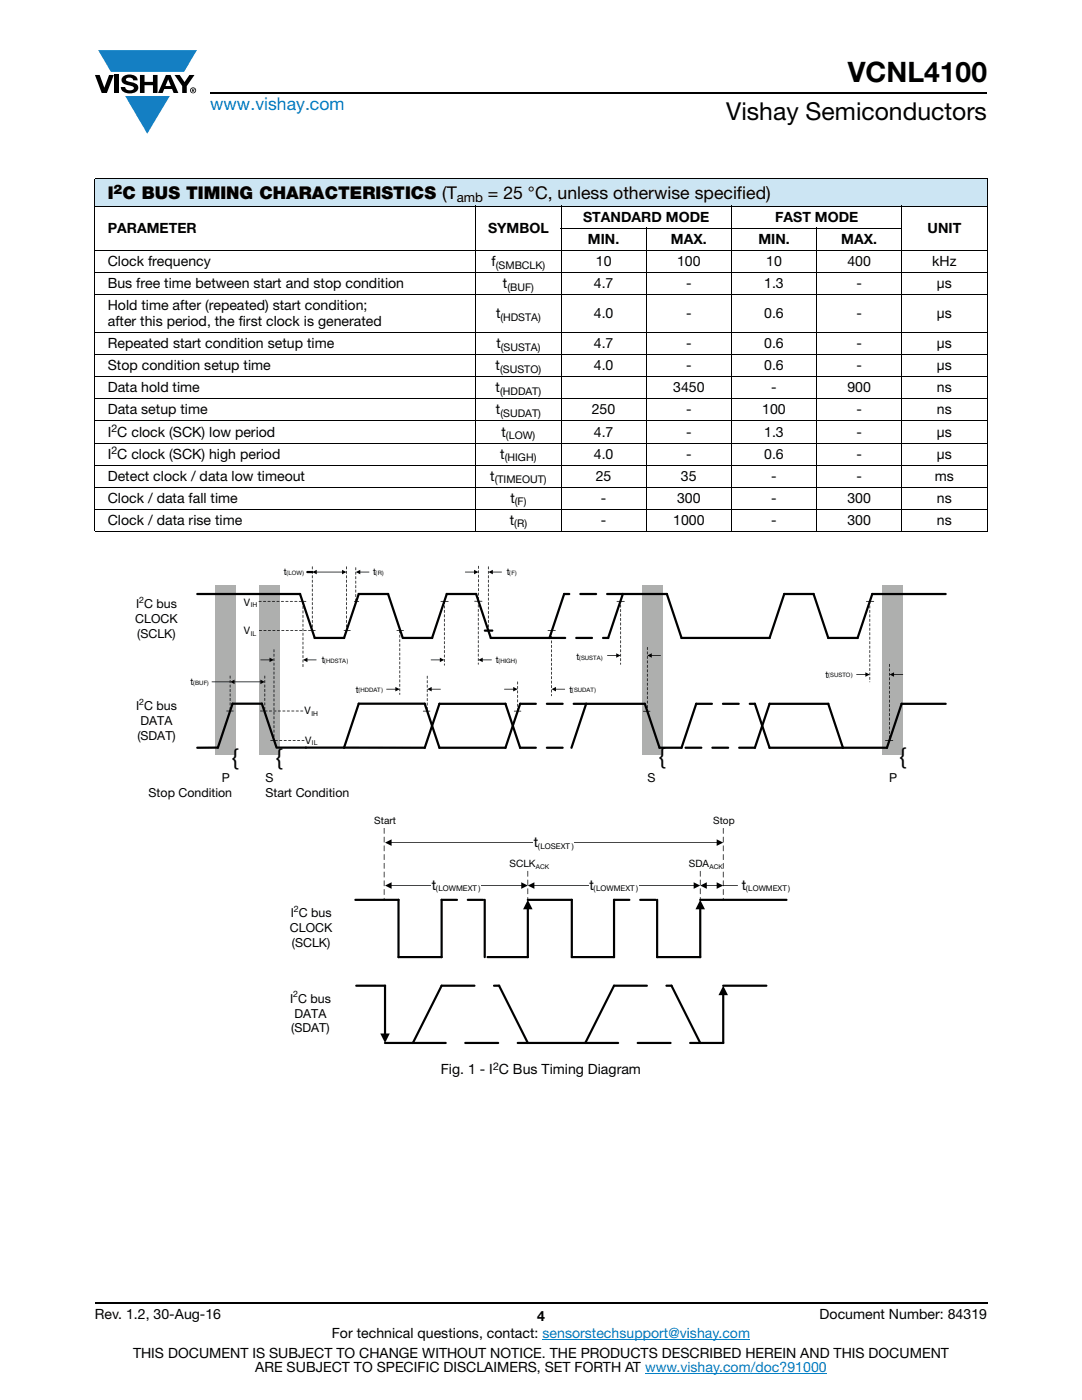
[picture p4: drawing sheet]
<svg xmlns="http://www.w3.org/2000/svg" width="216mm" height="279mm" viewBox="0 0 216 279" stroke-linecap="round" stroke-linejoin="round" font-family="sans-serif">
<g fill="#147fc3">
<path d="M19.6 10h19.7l-2.6 4.3h-1.1h-13.5z"/>
<path d="M25 19.2h8.9l-4.5 7.5z"/>
</g>
<g fill="#000">
<path d="M18.9 15h1l.9 2.5 1-2.5h.9l-1.4 3.6h-1zM22.9 15h.9v3.6h-.9zM24.6 15.3a2.1 2.1 0 0 1 2.8 .3l.1 .4h-.9a.79 .79 0 0 0-.7-.5 .79 .79 0 0 0-.8 .4l.3 .3 1 .2a1.08 1.08 0 0 1 1.2 1 1.08 1.08 0 0 1-1.1 1.2 1.73 1.73 0 0 1-2.4-1.2h.9a.96 .96 0 0 0 .8 .6 .96 .96 0 0 0 .9-.4 1.31 1.31 0 0 0-1.2-.6 1.03 1.03 0 0 1-1.1-.6 1.03 1.03 0 0 1 .2-1.1zM27.9 15h.9v1.3h1.7v-1.3h.9v3.6h-.9v-1.6h-1.7v1.6h-.9zM34.8 15h1.1l.9 1.4 1-1.4h1l-1.5 2.2v1.4h-.9v-1.4z"/>
<path d="M33.6 15.9l.5 1.3h-1.1zM33.1 15l-1.6 3.6h1l.3-.8h1.5l.3 .8h1l-1.6-3.6z"/>
<path d="M38.4 17.8h.2v.2h-.2zM38.3 17.7v.7h.1v-.3l.4 .3-.2-.3 .2-.2-.1-.2z"/>
<path d="M38.1 18a.46 .46 0 0 1 .9 0 .46 .46 0 0 1-.9 0zM37.9 18a.6 .6 0 0 0 1.2 0 .6 .6 0 0 0-1.2 0z"/>
</g>
<path d="M42 18.6h155M18.9 260h178.1" fill="none" stroke="#000" stroke-width=".36"/>
<path d="M108.2 267.3h41.5M128.7 274h36.3" fill="none" stroke="#007ec4" stroke-width=".2"/>
<path d="M18.9 35.6h178.1v5.5h-178.1z" fill="#cce5f3"/>
<g fill="none" stroke="#000" stroke-width=".2">
<path d="M18.9 35.6h178.1M18.9 35.7v70.3M197 35.7v70.3M18.9 41.1h178.1M18.9 50h178.1M18.9 54.4h178.1M18.9 58.8h178.1M95 41v65.2M111.9 45.6h68.1M112 41v65.2M128.9 45.5v60.7M145.9 41v65.2"/>
<path d="M163 45.5v60.7M180 41v65.2M18.9 66.4h178.1M18.9 70.8h178.1M18.9 75.2h178.1M18.9 79.6h178.1M18.9 84h178.1M18.9 88.4h178.1M18.9 92.8h178.1M18.9 97.2h178.1M18.9 101.6h178.1M18.9 106h178.1"/>
</g>
<path d="M27 112.9h161.9v95.5h-161.9z" fill="#fff"/>
<g fill="#aeafae">
<path d="M176.1 116.8h4.1v33.9h-4.1z"/>
<path d="M128.1 116.8h4.1v33.9h-4.1z"/>
<path d="M51.7 116.8h4.1v33.9h-4.1z"/>
<path d="M42.9 116.8h4.1v33.9h-4.1z"/>
</g>
<g fill="#000">
<path d="M39.2 118.4l20.7-.1 .2 .2-.2 .3h-20.5l-.2-.1zM59.7 118.4l.3-.1 .1 .2 2.9 8.7-.1 .3-.3-.1zM61.2 114l1.1-.1 .2 .3-.2 .2h-1l-.1-.1zM62.3 114.2l.9-.5v.9zM63 114.1l5.4 .1h-5.3zM68.2 113.7l.9 .5-.9 .4zM71 114.2l.9-.5v.9zM71.4 118.4l6-.1 .3 .2-.3 .3h-5.8l-.2-.1zM71.7 114.1l2 .1h-1.9zM77.2 118.4l.3-.1 .1 .2 2.9 8.6h5.7l.2 .1v.3h-6.2zM89 118.4l6-.1 .2 .2-.2 .3h-5.9l-.1-.1zM92.8 114.1l2 .1h-2z"/>
<path d="M94.6 113.7l.9 .5-.9 .4zM94.8 118.4l.3-.1 .1 .2 2.9 8.7-.1 .3-.3-.1zM97.4 114.2l.9-.5v.9zM98.2 114.1l2 .1h-2zM112.5 118.3l.3 .1v.2l-2.9 8.8-.3 .1-.2-.3zM124.1 118.4l9-.1 .2 .2-.2 .3h-8.8l-.2-.1zM132.9 118.4l.3-.1 .1 .2 2.9 8.7-.1 .3-.3-.1zM156.3 118.4l6-.1 .3 .2-.3 .3h-5.8l-.2-.1zM162.1 118.4l.3-.1 .2 .2 2.9 8.7-.2 .3-.2-.1zM173.9 118.4l14.8-.1 .2 .3-.2 .2h-14.7l-.1-.1zM42.3 136l3.7 .1-3.7 .1zM45.9 136.1l.9-.5v.9z"/>
<path d="M46.6 136l5.5 .1-5.4 .1zM52 135.6l.8 .5-.8 .4zM52 131.6l2 .1-2 .1zM53.8 131.3l.9 .4-.9 .4zM60.5 131.7l.8-.4v.8zM61.2 131.6l2 .1-2 .1zM62.6 127.2l6.1-.1 .2 .2-.2 .2h-5.9h-.2zM68.6 125.8l1.4 .1h-1.3zM71.5 118.3h.2l.1 .3-2.9 8.8-.3 .1-.2-.3zM70.7 120h1l-1 .1zM77.1 137.5h2l-2 .1zM78.9 137.1l.9 .4-.9 .5z"/>
<path d="M79.1 125.8l1.5 .1h-1.4zM85.2 137.5l.9-.4v.9zM86 137.5h2l-2 .1zM86 131.6l2 .1-2 .1zM89 118.3h.2l.2 .3-3 8.8-.3 .1-.1-.3zM87.8 131.3l.9 .4-.9 .4zM87.9 120h1.6l-1.5 .1zM94.7 119.9l1.5 .1-1.5 .1zM95.4 131.7l.9-.4v.8zM96.2 131.6l1.9 .1-1.9 .1zM96.6 125.7l1.6-.1 .2 .3-.2 .2h-1.4l-.2-.1zM97.8 127.2l11.8-.1 .3 .2-.3 .2h-11.7h-.1z"/>
<path d="M100.6 137.5h2l-1.9 .1zM102.4 137.1l.9 .4-.9 .5zM109.3 125.8l1.6 .1h-1.6zM110 137.5l.9-.4v.9zM110.8 137.5h2l-2 .1zM121.2 130.8h1.9l-1.9 .1zM124.2 118.3l.3 .1v.2l-2.9 8.8-.3 .1-.2-.3zM123 130.4l.8 .4-.8 .5zM123.1 120h1.5l-1.5 .1zM129.2 130.8l.9-.4v.9zM129.9 130.8h2l-2 .1zM135.8 127.2l17.8-.1 .2 .2-.2 .2h-17.6h-.2z"/>
<path d="M156.4 118.3h.2l.1 .3-2.9 8.8-.3 .1-.2-.3zM165.1 127.2l6-.1 .2 .2-.2 .2h-5.8h-.2zM170.9 134.6h2l-2 .1zM174 118.3l.3 .1v.2l-3 8.8-.2 .1-.2-.3zM172.7 134.2l.9 .4-.9 .5zM172.8 120h1.6l-1.5 .1zM177.5 134.6l.9-.4v.9zM178.2 134.6h2l-1.9 .1zM39.2 149.1l4.3-.1 .2 .2-.2 .2-4.1 .1-.2-.3zM46.3 140.2l.3 .1v.2l-2.9 8.8-.3 .1-.1-.3zM45.2 141.8l1.4 .1-1.4 .1zM46.2 140.3l6.1-.1 .2 .2-.2 .3h-5.9l-.2-.1z"/>
<path d="M52.1 140.3l.3-.1 .1 .2 2.8 8.6h5.7l.3 .2-.1 .2h-6.1zM60.9 149h7.8l.2 .2-.2 .2h-7.7l-.2-.2zM68.5 149h16.3l.2 .2-.2 .3-16.1-.1h-.2zM71.5 140.2l.3 .1v.2l-2.9 8.8-.3 .1-.2-.3zM71.4 140.3l13.4-.1 .2 .2-.2 .3h-13.2l-.2-.1zM84.4 141.9h1.5l-1.4 .1zM84.6 140.4l.3-.1 .1 .1 2.9 8.8-.1 .2-.3-.1zM87.6 140.3l.2-.1 .1 .3-2.9 8.8-.3 .1-.2-.2zM87.5 140.3l13.4-.1 .2 .3-.2 .2h-13.2l-.2-.1zM87.5 149.1l13.4-.1 .2 .2-.2 .3h-13.2l-.2-.3zM100.7 140.4l.3-.1 .1 .1 2.9 8.8-.1 .2-.3-.1zM103.7 140.3l.3 .1v.1l-2.9 8.8-.3 .1-.2-.2z"/>
<path d="M102.6 141.9h1.4l-1.4 .1zM116.9 140.3l.3 .1v.1l-3 8.8-.2 .1-.2-.2zM116.8 140.3l11.9-.1 .2 .3-.2 .2h-11.7l-.2-.1zM128.3 141.9h1.5l-1.4 .1zM128.5 140.4l.3-.1 .1 .1 2.9 8.8-.1 .2-.3-.1zM131.4 149.1l4.6-.1 .2 .2-.2 .2h-4.4l-.2-.2zM138.8 140.3l.3 .1v.1l-2.9 8.8-.3 .1-.1-.2zM153.5 140.3l.3 .1v.1l-3 8.8-.2 .1-.2-.2zM153.4 140.3l11.9-.1 .2 .3-.2 .2h-11.7l-.2-.1zM153.4 149.1l14.8-.1 .2 .2-.2 .3h-14.6l-.2-.1zM150.4 140.4l.3-.1 .1 .1 3 8.8-.2 .2-.3-.1zM165.1 140.4l.3-.1 .1 .1 2.9 8.8-.1 .2-.3-.1z"/>
<path d="M168 149.1l9-.1 .2 .2-.2 .3h-8.8l-.2-.3zM176.6 147.7l1.6 .1h-1.5zM179.8 140.3l.3 .1v.1l-2.9 8.8-.3 .1-.1-.2zM179.7 140.3l9-.1 .2 .3-.2 .2h-8.8l-.2-.1zM76.8 168.2l1.3-.7v1.3zM77.9 168.1l65.3 .1h-65.2zM96.6 179.4h.1l.2 .2v11.4l-.2 .2-.2-.2zM105.2 179.4h8.9l.2 .2-.2 .2h-8.8l-.2-.2zM113.9 179.4h.2l.2 .2v11.4l-.2 .2-.2-.2zM131 179.4h.3v.2v11.4l-.2 .2-.2-.2zM139.6 179.4h17.3l.2 .2-.2 .2h-17.2l-.2-.2zM143 167.5l1.3 .7-1.3 .6z"/>
<path d="M70.9 196.6l5.9-.1 .2 .2-.2 .2h-5.7l-.2-.2zM76.7 196.6l.1-.1 .2 .2v9.8l-.2 .2-.2-.2zM87.9 196.6l.3-.1 .1 .3-5.7 11.4-.3 .1-.1-.3zM88 179.4h.1l.2 .2v11.4l-.2 .2-.2-.2zM97.1 190.9l8.2-.1 .2 .2-.2 .2h-8h-.2zM99.5 196.5l.3 .1 5.7 11.4-.1 .3-.3-.1-5.7-11.4zM105.3 179.6l1 1.9h-1.9zM105.2 181.1h.3v.1v9.8l-.2 .2-.2-.2zM113.9 190.9l8.6-.1 .2 .2-.2 .2h-8.4h-.2zM122.4 179.4h.1l.2 .2v11.4l-.2 .2-.2-.2zM131 190.9l8.7-.1 .2 .2-.2 .2h-8.6h-.1zM133.9 196.5l.3 .1 5.7 11.4-.1 .3-.3-.1-5.7-11.4z"/>
<path d="M139.7 179.6l1 1.9h-1.9zM139.6 181.1l.1-.1 .2 .2v9.8l-.2 .2-.2-.2zM144.3 196.7l1 1.9h-1.9zM144.2 196.6l8.7-.1 .2 .2-.2 .2h-8.6h-.1zM75.9 206.3h1.9l-1 1.8zM76.7 208l5.7-.1 .2 .2-.2 .3h-5.6l-.1-.1zM105.2 208l11.6-.1 .2 .2-.2 .3h-11.5l-.2-.3zM122.3 196.6l.3-.1 .1 .3-5.7 11.4-.3 .1-.1-.3zM139.6 208l4.7-.1 .2 .2-.2 .3h-4.6l-.2-.3zM144.2 198.2h.1l.2 .2v9.7l-.2 .3-.2-.3z"/>
<path d="M60.5 120l.1 .1 .5-.1zM59.7 120v.1l.5-.1zM58.8 120v.1l.5-.1zM57.9 120v.1l.5-.1zM57 120v.1l.5-.1zM56.1 120v.1l.6-.1zM55.2 120v.1l.6-.1zM54.3 120l.1 .1 .5-.1zM53.4 120l.1 .1 .5-.1zM52.5 120l.1 .1 .5-.1zM51.6 120l.1 .1 .5-.1z"/>
<path d="M62.3 113.1v.5l.1-.5zM62.3 113.9v.6l.1-.5zM62.3 114.8v.6l.1-.5zM62.3 115.7v.6l.1-.5zM62.3 116.6v.6l.1-.5zM62.3 117.5v.6l.1-.5zM62.3 118.4v.6l.1-.5zM62.3 119.3v.6l.1-.6zM62.3 120.2v.6l.1-.6zM62.3 121.1v.5l.1-.5zM62.3 122v.5l.1-.5zM62.3 122.9v.5l.1-.5zM62.3 123.7v.6l.1-.5zM62.3 124.6v.6l.1-.5zM62.3 125.5v.4l.1-.3z"/>
<path d="M69.1 113.1v.5l.1-.5zM69.1 113.9v.6l.1-.5zM69.1 114.8v.6l.1-.5zM69.1 115.7v.6l.1-.5zM69.1 116.6v.6l.1-.5zM69.1 117.5v.6l.1-.5zM69.1 118.4v.6l.1-.5zM69.1 119.3v.6l.1-.6zM69.1 120.2v.6l.1-.6zM69.1 121.1v.5l.1-.5zM69.1 122v.5l.1-.5zM69.1 122.9v.5l.1-.5zM69.1 123.7v.6l.1-.5zM69.1 124.6v.6l.1-.5zM69.1 125.5v.4l.1-.3z"/>
<path d="M70.9 113.2l.1 .6 .1-.5zM70.9 114.1l.1 .6 .1-.5zM70.9 115l.1 .6 .1-.5zM70.9 115.9l.1 .6 .1-.5zM70.9 116.8l.1 .6 .1-.5zM70.9 117.7l.1 .6 .1-.6zM70.9 118.6l.1 .6 .1-.6zM70.9 119.5l.1 .5 .1-.5z"/>
<path d="M95.4 119.8v.5l.1-.5zM95.4 120.7v.5l.1-.5zM95.4 121.6v.5l.1-.5zM95.4 122.4v.6l.1-.5zM95.4 123.3v.6l.1-.5zM95.4 124.2v.6l.1-.5zM95.4 125.1v.6l.1-.5zM95.4 126v.6l.1-.5zM95.4 126.9v.6l.1-.5zM95.4 127.8v.6l.1-.6zM95.4 128.7v.6l.1-.6zM95.4 129.6v.5l.1-.5zM95.4 130.5v.5l.1-.5zM95.4 131.4v.5l.1-.5zM95.4 132.3v.3l.1-.3z"/>
<path d="M95.4 112.9l.1 .6 .1-.5zM95.4 113.8l.1 .6 .1-.5zM95.4 114.7l.1 .6 .1-.5zM95.4 115.6l.1 .6 .1-.5zM95.4 116.5l.1 .6 .1-.5zM95.4 117.4l.1 .6 .1-.5zM95.4 118.3l.1 .6 .1-.6zM95.4 119.2l.1 .6 .1-.6z"/>
<path d="M97.4 113.1v.5l.1-.5zM97.4 113.9v.6l.1-.5zM97.4 114.8v.6l.1-.5zM97.4 115.7v.6l.1-.5zM97.4 116.6v.6l.1-.5zM97.4 117.5v.6l.1-.5zM97.4 118.4v.6l.1-.5zM97.4 119.3v.6l.1-.6zM97.4 120.2v.6l.1-.6zM97.4 121.1v.5l.1-.5zM97.4 122v.5l.1-.5zM97.4 122.9v.5l.1-.5zM97.4 123.7v.6l.1-.5zM97.4 124.6v.6l.1-.5zM97.4 125.5v.4l.1-.3z"/>
<path d="M123.8 119.8l.1 .6v-.6zM123.8 120.7l.1 .6v-.6zM123.8 121.6l.1 .5v-.5zM123.8 122.5l.1 .5v-.5zM123.8 123.4l.1 .5v-.5zM123.8 124.2l.1 .6v-.5zM123.8 125.1l.1 .6v-.5zM123.8 126l.1 .6v-.5zM123.8 126.9l.1 .6v-.5zM123.8 127.8l.1 .6v-.5zM123.8 128.7l.1 .6v-.5zM123.8 129.6l.1 .6v-.6zM123.8 130.5l.1 .6v-.6zM123.8 131.4l.1 .6v-.6zM123.8 132.3l.1 .4v-.4z"/>
<path d="M121 118.4v.3l.2 .1h3.1l.2-.3-.2-.2zM115.7 118.4v.3l.1 .1h3.1l.3-.3-.3-.2zM112.4 118.4v.3l.2 .1h1l.2-.3-.2-.2z"/>
<path d="M45.9 134.9v.5l.1-.5zM45.9 135.7v.6l.1-.5zM45.9 136.6v.6l.1-.5zM45.9 137.5v.6l.1-.5zM45.9 138.4v.6l.1-.5zM45.9 139.3v.6l.1-.5zM45.9 140.2v.6l.1-.5zM45.9 141.1v.6l.1-.6z"/>
<path d="M52.8 134.9v.5l.1-.5zM52.8 135.7v.6l.1-.5zM52.8 136.6v.6l.1-.5zM52.8 137.5v.6l.1-.5zM52.8 138.4v.6l.1-.5zM52.8 139.3v.6l.1-.5zM52.8 140.2v.6l.1-.5zM52.8 141.1v.6l.1-.6z"/>
<path d="M54.6 129.6l.1 .6v-.6zM54.6 130.5l.1 .6v-.6zM54.6 131.4l.1 .6v-.6zM54.6 132.3l.1 .5v-.5zM54.6 133.2l.1 .5v-.5zM54.6 134.1l.1 .5v-.5zM54.6 134.9l.1 .6v-.5zM54.6 135.8l.1 .6v-.5zM54.6 136.7l.1 .6v-.5zM54.6 137.6l.1 .6v-.5zM54.6 138.5l.1 .6v-.5zM54.6 139.4l.1 .6v-.5zM54.6 140.3l.1 .6v-.6zM54.6 141.2l.1 .6v-.6zM54.6 142.1l.1 .5v-.5zM54.6 143l.1 .5v-.5zM54.6 143.9l.1 .5v-.5zM54.6 144.8l.1 .5v-.5zM54.6 145.6l.1 .6v-.5zM54.6 146.5l.1 .6v-.5zM54.6 147.4l.1 .3v-.2z"/>
<path d="M60.4 120.1l.1 .5v-.5zM60.4 121l.1 .5v-.5zM60.4 121.8l.1 .6v-.5zM60.4 122.7l.1 .6v-.5zM60.4 123.6l.1 .6v-.5zM60.4 124.5l.1 .6v-.5zM60.4 125.4l.1 .6v-.5zM60.4 126.3l.1 .6v-.5zM60.4 127.2l.1 .6v-.6zM60.4 128.1l.1 .6v-.6zM60.4 129l.1 .6v-.6zM60.4 129.9l.1 .5v-.5zM60.4 130.8l.1 .5v-.5zM60.4 131.7l.1 .5v-.5zM60.4 132.5l.1 .6v-.5z"/>
<path d="M62.4 125.8l.1 .1h.5zM61.5 125.8l.1 .1h.5zM60.6 125.8l.1 .1h.5zM59.7 125.8l.1 .1h.5zM58.8 125.8l.1 .1h.5zM57.9 125.8l.1 .1h.5zM57 125.8l.1 .1h.5zM56.2 125.8v.1h.5zM55.3 125.8v.1h.5zM54.4 125.8v.1h.5zM53.5 125.8v.1h.6zM52.6 125.8v.1h.6zM51.7 125.8l.1 .1h.5z"/>
<path d="M79.7 125.8l.1 .6 .1-.5zM79.7 126.7l.1 .6 .1-.6zM79.7 127.6l.1 .6 .1-.6zM79.7 128.5l.1 .5 .1-.5zM79.7 129.4l.1 .5 .1-.5zM79.7 130.3l.1 .5 .1-.5zM79.7 131.1l.1 .6 .1-.5zM79.7 132l.1 .6 .1-.5zM79.7 132.9l.1 .6 .1-.5zM79.7 133.8l.1 .6 .1-.5zM79.7 134.7l.1 .6 .1-.5zM79.7 135.6l.1 .6 .1-.5zM79.7 136.5l.1 .6 .1-.5zM79.7 137.4l.1 .6 .1-.6zM79.7 138.3l.1 .4 .1-.4z"/>
<path d="M85.2 134.9v.6l.1-.6zM85.2 135.8v.5l.1-.5zM85.2 136.7v.5l.1-.5zM85.2 137.6v.5l.1-.5zM85.2 138.4v.6l.1-.5zM85.2 139.3v.6l.1-.5zM85.2 140.2v.6l.1-.5zM85.2 141.1v.6l.1-.5z"/>
<path d="M88.6 120l.1 .5v-.5zM88.6 120.8l.1 .6v-.5zM88.6 121.7l.1 .6v-.5zM88.6 122.6l.1 .6v-.5zM88.6 123.5l.1 .6v-.5zM88.6 124.4l.1 .6v-.5zM88.6 125.3l.1 .6v-.5zM88.6 126.2l.1 .6v-.6zM88.6 127.1l.1 .6v-.6zM88.6 128l.1 .6v-.6zM88.6 128.9l.1 .5v-.5zM88.6 129.8l.1 .5v-.5zM88.6 130.7l.1 .5v-.5zM88.6 131.5l.1 .6v-.5zM88.6 132.4l.1 .4v-.3z"/>
<path d="M103.2 136l.1 .6 .1-.5zM103.2 136.9l.1 .6 .1-.5zM103.2 137.8l.1 .6 .1-.5zM103.2 138.7l.1 .6 .1-.5zM103.2 139.6l.1 .6 .1-.6zM103.2 140.5l.1 .6 .1-.6zM103.2 141.4l.1 .5 .1-.5z"/>
<path d="M109.5 127.2v.3h.1h3.2l.2-.2-.2-.2zM114.8 127.2v.3h.2h3.1l.2-.2-.2-.2zM120.2 127.2v.3h.1h1.1l.2-.2-.2-.2z"/>
<path d="M110 126.1v.5l.1-.5zM110 126.9v.6l.1-.5zM110 127.8v.6l.1-.5zM110 128.7v.6l.1-.5zM110 129.6v.6l.1-.5zM110 130.5v.6l.1-.5zM110 131.4v.6l.1-.5zM110 132.3v.6l.1-.6zM110 133.2v.6l.1-.6zM110 134.1v.5l.1-.5zM110 135v.5l.1-.5zM110 135.9v.5l.1-.5zM110 136.8v.5l.1-.5zM110 137.6v.6l.1-.5zM110 138.5v.4l.1-.3z"/>
<path d="M129.1 129.1l.1 .6v-.5zM129.1 130l.1 .6v-.5zM129.1 130.9l.1 .6v-.5zM129.1 131.8l.1 .6v-.5zM129.1 132.7l.1 .6v-.5zM129.1 133.6l.1 .6v-.5zM129.1 134.5l.1 .6v-.6zM129.1 135.4l.1 .6v-.6zM129.1 136.3l.1 .5v-.5zM129.1 137.2l.1 .5v-.5zM129.1 138.1l.1 .5v-.5zM129.1 138.9l.1 .6v-.5zM129.1 139.8l.1 .6v-.5zM129.1 140.7l.1 .6v-.5zM129.1 141.6l.1 .4v-.3z"/>
<path d="M173.5 120l.1 .5v-.5zM173.5 120.9l.1 .5v-.5zM173.5 121.7l.1 .6v-.5zM173.5 122.6l.1 .6v-.5zM173.5 123.5l.1 .6v-.5zM173.5 124.4l.1 .6v-.5zM173.5 125.3l.1 .6v-.5zM173.5 126.2l.1 .6v-.5zM173.5 127.1l.1 .6v-.6zM173.5 128l.1 .6v-.6zM173.5 128.9l.1 .5v-.5zM173.5 129.8l.1 .5v-.5zM173.5 130.7l.1 .5v-.5zM173.5 131.5l.1 .6v-.5zM173.5 132.4l.1 .6v-.5zM173.5 133.3l.1 .6v-.5zM173.5 134.2l.1 .6v-.5zM173.5 135.1l.1 .6v-.5zM173.5 136.1a.08 .08 0 0 0 .1 0 .08 .08 0 0 0-.1 0z"/>
<path d="M177.5 132.5v.6l.1-.5zM177.5 133.4v.6l.1-.5zM177.5 134.3v.6l.1-.5zM177.5 135.2v.6l.1-.6zM177.5 136.1v.6l.1-.6zM177.5 137v.6l.1-.6zM177.5 137.9v.5l.1-.5zM177.5 138.8v.5l.1-.5zM177.5 139.7v.5l.1-.5zM177.5 140.5v.6l.1-.5zM177.5 141.4v.6l.1-.5zM177.5 142.3v.6l.1-.5zM177.5 143.2v.6l.1-.5zM177.5 144.1v.6l.1-.5zM177.5 145v.6l.1-.5zM177.5 145.9v.6l.1-.6zM177.5 146.8v.6l.1-.6zM177.4 147.8a.1 .1 0 0 0 .2 0 .1 .1 0 0 0-.2 0z"/>
<path d="M51.9 141.8l.1 .2 .5-.1zM52.8 141.8l.1 .2 .5-.1zM53.7 141.8v.2l.6-.1zM54.6 141.8v.2l.6-.1zM55.5 141.8v.2l.6-.1zM56.4 141.8v.2l.5-.1zM57.3 141.8v.2l.5-.1zM58.2 141.8v.2l.5-.1zM59 141.8l.1 .2 .5-.1zM59.9 141.8l.1 .2 .5-.1z"/>
<path d="M54 147.7v.1h.5zM54.9 147.7v.1h.5zM55.7 147.7l.1 .1h.5zM56.6 147.7l.1 .1h.5zM57.5 147.7l.1 .1h.5zM58.4 147.7l.1 .1h.5zM59.3 147.7l.1 .1h.5zM60.2 147.7l.1 .1h.5z"/>
<path d="M103.6 149.1v.1l.2 .3h3.1l.2-.3-.2-.2zM109 149.1v.3l.1 .1h3.2l.2-.3-.2-.2z"/>
<path d="M103.6 140.3v.3l.2 .1h3.1l.2-.2-.2-.3zM109 140.3v.3l.1 .1h3.2l.2-.2-.2-.3zM114.3 140.3v.3l.2 .1h2.5l.2-.2-.2-.3z"/>
<path d="M138.8 140.3v.3l.1 .1h3.1l.3-.2-.3-.3zM144.1 140.3v.3l.2 .1h3.1l.2-.2-.2-.3zM149.5 140.3v.3l.1 .1h1l.3-.2-.3-.3z"/>
<path d="M147.4 149.1v.3h.1h3.1l.3-.2-.3-.2zM142 149.1v.3h.2h3.1l.2-.2-.2-.2zM136.7 149.1v.3h.1h3.1l.3-.2-.3-.2z"/>
<path d="M76.6 165.3l.1 1.1v-1.1zM76.6 167l.1 1.1v-1zM76.6 168.7l.1 1.2v-1.1zM76.6 170.5l.1 1.1v-1.1zM76.6 172.2l.1 1.2v-1.1zM76.6 174l.1 1.1v-1.1zM76.6 175.7l.1 1.2v-1.1zM76.6 177.5l.1 1.1v-1.1zM76.6 179.2l.1 .5v-.4z"/>
<path d="M88 179.4l-.1 .2 .2 .2h3.1l.2-.2-.2-.2zM93.2 179.4l-.1 .2 .3 .2h3l.2-.2-.2-.2z"/>
<path d="M122.4 179.4v.3l.1 .1h3.1l.2-.2-.2-.2zM127.6 179.4l-.1 .2 .3 .2h3l.2-.2-.2-.2z"/>
<path d="M144.3 165.3v1.1l.1-1.1zM144.3 167v1.1l.1-1zM144.3 168.7v1.2l.1-1.1zM144.3 170.5v1.1l.1-1.1zM144.3 172.2v1.2l.1-1.1zM144.3 174v1.1l.1-1.1zM144.3 175.7v1.2l.1-1.1zM144.3 177.5v1.1l.1-1.1zM144.3 179.2v.5l.1-.4z"/>
<path d="M88 196.6l-.1 .1 .2 .2h6.6l.2-.2-.2-.2zM98.4 196.6v.1l.2 .2h1l.2-.2-.2-.2z"/>
<path d="M122.4 196.6v.3h.1h6.6l.2-.2-.2-.2zM132.8 196.6v.3h.2h1l.2-.2-.2-.2z"/>
<path d="M82.2 208v.3l.2 .1h6.5l.2-.3-.2-.2zM92.7 208l-.1 .1 .3 .3h6.5l.2-.3-.2-.2zM103.2 208l-.1 .1 .2 .3h2l.2-.3-.2-.2z"/>
<path d="M116.6 208v.1l.2 .3h6.5l.2-.3-.2-.2zM127.1 208l-.1 .1 .3 .3h6.5l.2-.3-.2-.2zM137.6 208l-.1 .1 .2 .3h2l.2-.3-.2-.2z"/>
</g>
<path d="M106.5 166.5h8v3.4h-8z" fill="#fff"/>
<g fill="#000">
<path d="M105.3 176.7l1.3-.6v1.3zM106.4 176.7h32.3l-32.2 .1zM138.4 176.1l1.3 .6-1.3 .7zM139.7 176.7l1.3-.6v1.3zM140.8 176.7h2.4l-2.3 .1zM143 176.1l1.3 .6-1.3 .7z"/>
<path d="M105.3 173.8v1.2l.1-1.1zM105.3 175.6v1.1l.1-1.1zM105.3 177.3v1.2l.1-1.1zM105.3 179.1v.6l.1-.6z"/>
<path d="M139.7 173.8v1.2l.1-1.1zM139.7 175.6v1.1l.1-1.1zM139.7 177.3v1.2l.1-1.1zM139.7 179.1v.6l.1-.6z"/>
</g>
<path d="M117.5 175h9.9v3.5h-9.9z" fill="#fff"/>
<path d="M76.8 176.7l1.3-.6v1.3zM77.9 176.7h26.3l-26.2 .1zM104 176.1l1.3 .6-1.3 .7z" fill="#000"/>
<path d="M86.1 175h9.8v3.5h-9.8z" fill="#fff"/>
<path d="M70.8 179.4h8.7l.2 .2-.2 .2h-8.6l-.1-.1zM79.4 179.4h.3v.2v11.4l-.2 .2-.2-.2zM144.3 176.7h3l-3 .1zM79.4 190.9l8.7-.1 .2 .2-.2 .2h-8.6l-.2-.2z" fill="#000"/>
<text font-size="5.6" x="169.1" y="16.4">VCNL4100</text>
<text font-size="4.9" x="144.9" y="24">Vishay Semiconductors</text>
<g font-size="4.5">
<text x="46.2" y="152.7">{</text>
<text x="55" y="152.7">{</text>
<text x="131.4" y="152.6">{</text>
<text x="179.4" y="152.6">{</text>
</g>
<text font-size="3.5" fill="#007ec4" x="42" y="21.9">www.vishay.com</text>
<g font-size="3.5">
<text x="21.5" y="39.8">I C BUS TIMING CHARACTERISTICS (T</text>
<text x="97.3" y="39.8">= 25 °C, unless otherwise specified)</text>
</g>
<g font-size="2.8">
<text x="21.5" y="46.5">PARAMETER</text>
<text x="97.4" y="46.5">SYMBOL</text>
<text x="116.4" y="44.3">STANDARD MODE</text>
<text x="154.7" y="44.3">FAST MODE</text>
<text x="185.1" y="46.5">UNIT</text>
<text x="21.5" y="53.1">Clock frequency</text>
<text x="98.1" y="53.1">f</text>
<text x="117.3" y="48.7">MIN.</text>
<text x="118.9" y="53.1">10</text>
<text x="133.9" y="48.7">MAX.</text>
<text x="135.1" y="53.1">100</text>
<text x="151.3" y="48.7">MIN.</text>
<text x="152.9" y="53.1">10</text>
<text x="167.9" y="48.7">MAX.</text>
<text x="169.1" y="53.1">400</text>
<text x="186" y="53.1">kHz</text>
<text x="21.5" y="57.5">Bus free time between start and stop condition</text>
<text x="100.4" y="57.5">t</text>
<text x="118.5" y="57.5">4.7</text>
<text x="136.9" y="57.5">-</text>
<text x="152.5" y="57.5">1.3</text>
<text x="170.9" y="57.5">-</text>
<text x="187" y="57.5">μs</text>
<text x="21.5" y="61.9">Hold time after (repeated) start condition;</text>
<text x="21.5" y="65.1">after this period, the first clock is generated</text>
<text x="99" y="63.5">t</text>
<text x="118.5" y="63.5">4.0</text>
<text x="136.9" y="63.5">-</text>
<text x="152.5" y="63.5">0.6</text>
<text x="170.9" y="63.5">-</text>
<text x="187" y="63.5">μs</text>
<text x="21.5" y="69.5">Repeated start condition setup time</text>
<text x="99" y="69.5">t</text>
<text x="118.5" y="69.5">4.7</text>
<text x="136.9" y="69.5">-</text>
<text x="152.5" y="69.5">0.6</text>
<text x="170.9" y="69.5">-</text>
<text x="187" y="69.5">μs</text>
<text x="21.5" y="73.9">Stop condition setup time</text>
<text x="98.9" y="73.9">t</text>
<text x="118.5" y="73.9">4.0</text>
<text x="136.9" y="73.9">-</text>
<text x="152.5" y="73.9">0.6</text>
<text x="170.9" y="73.9">-</text>
<text x="187" y="73.9">μs</text>
<text x="21.5" y="78.3">Data hold time</text>
<text x="21.5" y="82.7">Data setup time</text>
<text x="98.9" y="78.3">t</text>
<text x="99" y="82.7">t</text>
<text x="118.1" y="82.7">250</text>
<text x="134.3" y="78.3">3450</text>
<text x="136.9" y="82.7">-</text>
<text x="152.1" y="82.7">100</text>
<text x="153.9" y="78.3">-</text>
<text x="169.1" y="78.3">900</text>
<text x="170.9" y="82.7">-</text>
<text x="187" y="78.3">ns</text>
<text x="187" y="82.7">ns</text>
<text x="21.5" y="87.1">I C clock (SCK) low period</text>
<text x="100.1" y="87.1">t</text>
<text x="118.5" y="87.1">4.7</text>
<text x="136.9" y="87.1">-</text>
<text x="152.5" y="87.1">1.3</text>
<text x="170.9" y="87.1">-</text>
<text x="187" y="87.1">μs</text>
<text x="21.5" y="91.5">I C clock (SCK) high period</text>
<text x="21.5" y="95.9">Detect clock / data low timeout</text>
<text x="97.8" y="95.9">t</text>
<text x="99.8" y="91.5">t</text>
<text x="118.5" y="91.5">4.0</text>
<text x="118.9" y="95.9">25</text>
<text x="135.9" y="95.9">35</text>
<text x="136.9" y="91.5">-</text>
<text x="152.5" y="91.5">0.6</text>
<text x="153.9" y="95.9">-</text>
<text x="170.9" y="95.9">-</text>
<text x="170.9" y="91.5">-</text>
<text x="186.5" y="95.9">ms</text>
<text x="187" y="91.5">μs</text>
<text x="21.5" y="100.4">Clock / data fall time</text>
<text x="101.8" y="100.4">t</text>
<text x="119.9" y="100.4">-</text>
<text x="135.1" y="100.4">300</text>
<text x="153.9" y="100.4">-</text>
<text x="169.1" y="100.4">300</text>
<text x="187" y="100.4">ns</text>
<text x="21.5" y="104.8">Clock / data rise time</text>
<text x="101.7" y="104.8">t</text>
<text x="119.9" y="104.8">-</text>
<text x="134.3" y="104.8">1000</text>
<text x="153.9" y="104.8">-</text>
<text x="169.1" y="104.8">300</text>
<text x="187" y="104.8">ns</text>
<text x="106.5" y="169">t</text>
<text x="86.2" y="177.6">t</text>
<text x="117.6" y="177.6">t</text>
<text x="148" y="177.6">t</text>
<text x="88" y="214.3">Fig. 1 - I C Bus Timing Diagram</text>
<text x="18.9" y="263.3">Rev. 1.2, 30-Aug-16</text>
<text x="107.2" y="263.6">4</text>
<text x="163.6" y="263.3">Document Number: 84319</text>
<text x="66.2" y="267.1">For technical questions, contact: sensorstechsupport@vishay.com</text>
<text x="26.5" y="271">THIS DOCUMENT IS SUBJECT TO CHANGE WITHOUT NOTICE. THE PRODUCTS DESCRIBED HEREIN AND THIS DOCUMENT</text>
<text x="50.9" y="273.8">ARE SUBJECT TO SPECIFIC DISCLAIMERS, SET FORTH AT www.vishay.com/doc?91000</text>
</g>
<g font-size="2.6">
<text x="22.7" y="38.7">2</text>
<text x="91.1" y="40.4">amb</text>
</g>
<g font-size="2.5">
<text x="27" y="124.3">CLOCK</text>
<text x="27.1" y="121.3">I C bus</text>
<text x="27.4" y="127.2">(SCLK)</text>
<text x="27.1" y="141.8">I C bus</text>
<text x="27.4" y="147.7">(SDAT)</text>
<text x="28" y="144.7">DATA</text>
<text x="29.7" y="159">Stop Condition</text>
<text x="44.3" y="156.1">P</text>
<text x="53" y="156.1">S</text>
<text x="53" y="159">Start Condition</text>
<text x="129.2" y="156.1">S</text>
<text x="177.4" y="156.1">P</text>
<text x="57.9" y="185.9">CLOCK</text>
<text x="58" y="183">I C bus</text>
<text x="58.2" y="188.9">(SCLK)</text>
<text x="57.9" y="200.1">I C bus</text>
<text x="58.8" y="203.1">DATA</text>
<text x="58.1" y="206">(SDAT)</text>
</g>
<g font-size="2.1">
<text x="98.9" y="53.6">(SMBCLK)</text>
<text x="101.2" y="58">(BUF)</text>
<text x="99.9" y="64">(HDSTA)</text>
<text x="99.9" y="70">(SUSTA)</text>
<text x="99.8" y="74.4">(SUSTO)</text>
<text x="99.8" y="78.8">(HDDAT)</text>
<text x="99.9" y="83.2">(SUDAT)</text>
<text x="22.2" y="86.3">2</text>
<text x="101" y="87.6">(LOW)</text>
<text x="22.2" y="90.7">2</text>
<text x="100.7" y="92">(HIGH)</text>
<text x="98.7" y="96.5">(TIMEOUT)</text>
<text x="102.7" y="100.9">(F)</text>
<text x="102.6" y="105.3">(R)</text>
<text x="48.6" y="120.8">V</text>
<text x="48.7" y="126.6">V</text>
<text x="60.8" y="142.5">V</text>
<text x="60.9" y="148.5">V</text>
<text x="98.4" y="213.4">2</text>
</g>
<g font-size="2">
<text x="74.7" y="164.5">Start</text>
<text x="142.3" y="164.5">Stop</text>
<text x="101.7" y="173.1">SCLK</text>
<text x="137.4" y="173.1">SDA</text>
</g>
<g font-size="1.9">
<text x="56.7" y="114.8">t</text>
<text x="74.4" y="114.8">t</text>
<text x="101.1" y="114.8">t</text>
<text x="115" y="131.8">t</text>
<text x="38" y="136.8">t</text>
<text x="64.2" y="132.4">t</text>
<text x="98.9" y="132.4">t</text>
<text x="164.7" y="135.3">t</text>
<text x="71" y="138.2">t</text>
<text x="113.6" y="138.2">t</text>
</g>
<g font-size="1.8">
<text x="27.8" y="120.2">2</text>
<text x="27.8" y="140.7">2</text>
<text x="58.6" y="181.9">2</text>
<text x="58.5" y="199">2</text>
</g>
<g font-size="1.6">
<text x="107.3" y="169.3">(LOSEXT )</text>
<text x="87" y="177.9">(LOWMEXT)</text>
<text x="118.4" y="177.9">(LOWMEXT)</text>
<text x="148.8" y="177.9">(LOWMEXT)</text>
</g>
<g font-size="1.3">
<text x="50" y="121.1">IH</text>
<text x="50" y="126.8">IL</text>
<text x="62.1" y="142.8">IH</text>
<text x="62.3" y="148.8">IL</text>
<text x="107" y="173.3">ACK</text>
<text x="141.6" y="173.3">ACK</text>
</g>
<g font-size="1.2">
<text x="57.2" y="114.7">(LOW)</text>
<text x="75" y="114.7">(R)</text>
<text x="101.6" y="114.7">(F)</text>
<text x="115.5" y="131.6">(SUSTA)</text>
<text x="38.5" y="136.6">(BUF)</text>
<text x="64.7" y="132.2">(HDSTA)</text>
<text x="99.4" y="132.2">(HIGH)</text>
<text x="165.3" y="135.2">(SUSTO)</text>
<text x="71.5" y="138.1">(HDDAT)</text>
<text x="114.1" y="138.1">(SUDAT)</text>
</g>
</svg>
